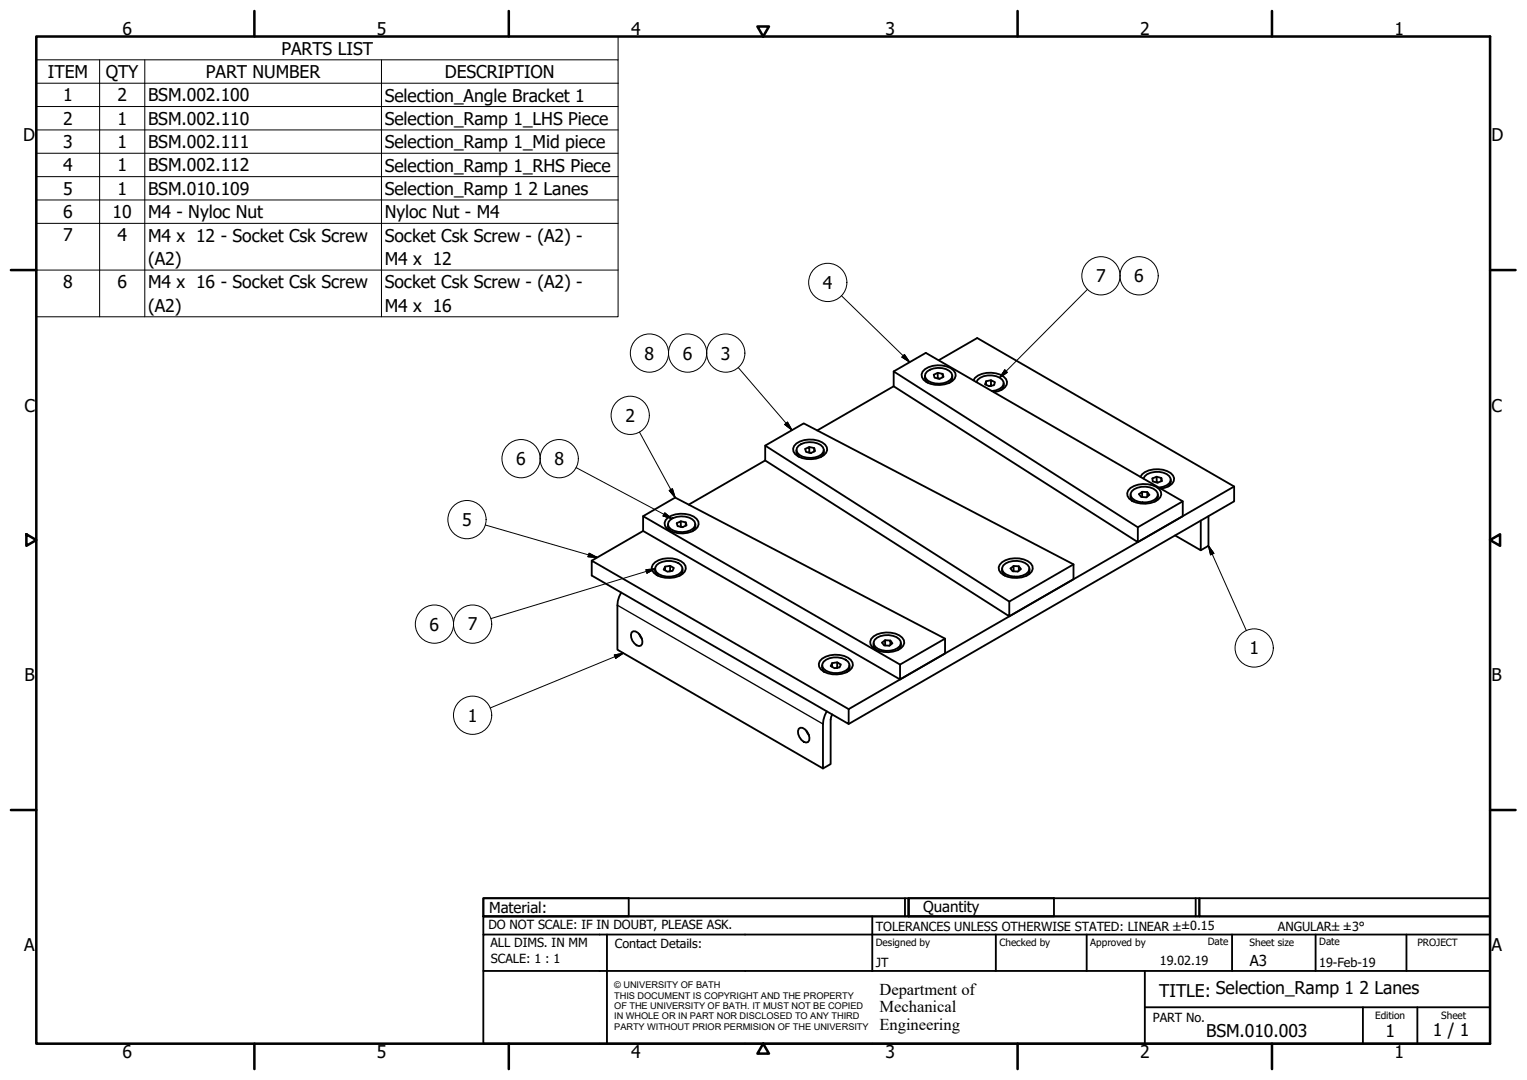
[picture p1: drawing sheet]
<svg xmlns="http://www.w3.org/2000/svg" width="420mm" height="297mm" viewBox="0 0 420 297" stroke-linecap="round" stroke-linejoin="round" font-family="sans-serif">
<!-- layer: Visible (ISO) -->
<g fill="none" stroke="#000" stroke-width=".51">
<path d="M258.3 99.1l10.6-6.1 70.7 40.8v4.1l-106.1 61.2M245.9 102.2l8.8-5.1 70.7 40.8v4.1l-12.3 7.1M245.9 106.2l67.2 42.9v-4.1l12.3-7.1M245.9 106.2v-4l67.2 42.8M245.9 106.2l-21 12.2M254.5 101.5a6.8 6.8 0 0 1 7.9 .4 1.82 1.82 0 0 1-.4 2.9 6.9 6.9 0 0 1-7.9-.3 1.84 1.84 0 0 1 .4-3zM254.5 103.4a1.82 1.82 0 0 0 .8 1.9M255.1 102.2a5.3 5.3 0 0 1 6.7 .4 1.66 1.66 0 0 1-1.2 2.4 5.2 5.2 0 0 1-5.8-.9l-.3-.6 .1-.7zM258 102.5l1.4 .3v1M258 104l-.1 .1M258 104l.5 .2M259.4 102.8l.2 .9-1.1 .5-1.3-.3-.3-.8 1.1-.6v1.5"/>
<path d="M262 103.4a1.82 1.82 0 0 1-.8 1.9M267.8 104.6a5.7 5.7 0 0 1 6.3-1.9 3.5 3.5 0 0 1 3 2.3 2.81 2.81 0 0 1-2.4 2.6l-1.2 .3M268.7 105.1a4.5 4.5 0 0 1 5.4-1.6 2.16 2.16 0 0 1 2 2.3 3.5 3.5 0 0 1-3.2 1.8M271.3 104.9l-.2 .8 1.1 .5 1.3-.3 .3-.8-1.1-.5v1.4M272.7 104.6l-1.4 .3v.9M272.7 106l.1 .1M272.7 106l-.5 .2M276.2 105.4a1.88 1.88 0 0 1-.8 1.9M210.5 126.6v-4l10.6-6.2 74.3 38.8v4.1l-17.7 10.2M210.5 126.6l67.2 42.9v-4.1l17.7-10.2M210.5 126.6l-21 12.2M210.5 122.6l67.2 42.8"/>
<path d="M219.1 122a6.9 6.9 0 0 1 7.9 .3 1.82 1.82 0 0 1-.3 2.9 6.9 6.9 0 0 1-7.9-.3 1.85 1.85 0 0 1 .3-2.9zM219.1 123.8a1.88 1.88 0 0 0 .9 1.9M219.7 122.6a5.3 5.3 0 0 1 6.7 .4 1.7 1.7 0 0 1-1.1 2.5 5.3 5.3 0 0 1-5.9-.9l-.2-.7 .1-.7zM222.7 124.4v-1.5l-1.1 .6 .2 .8 1.3 .3M222.7 122.9l1.3 .3v1M222.7 124.4l-.1 .1M222.7 124.4l.5 .2M224 123.2l.3 .9-1.2 .5M226.7 123.8a1.82 1.82 0 0 1-.8 1.9M311.1 134.2a6.9 6.9 0 0 1 7.9 .3 1.82 1.82 0 0 1-.4 3 6.9 6.9 0 0 1-7.9-.4 1.87 1.87 0 0 1 .4-2.9zM311.1 136a1.91 1.91 0 0 0 .8 2M311.4 135.1a5.2 5.2 0 0 1 6.7-.2 1.52 1.52 0 0 1-.5 2.6 5.6 5.6 0 0 1-6-.4l-.5-.6v-.7z"/>
<path d="M313.8 131.2a5.6 5.6 0 0 1 6.2-2 3.5 3.5 0 0 1 3.1 2.4 2.76 2.76 0 0 1-2.4 2.5l-1.3 .3M314.3 135.3h1.4v1.3M314.6 131.6a3.2 3.2 0 0 1 3.2-1.8 4.2 4.2 0 0 1 4.3 1.8 2.16 2.16 0 0 1-2.1 2.3l-1.1 .2M315.7 135.3l.6 .8-.9 .7-1.4-.1-.6-.8 .9-.6v1.4M318.3 131.1l1.3 .4v.8M318.3 132.6l-.2 .1M318.3 132.6l.3 .1M318.6 136a1.82 1.82 0 0 1-.8 2M319.6 131.5l.1 .8-1.2 .5-1.3-.4-.1-.8 1.2-.5v1.5M322.1 131.9a1.82 1.82 0 0 1-.8 2M339.6 133.8l-106.1 61.2v4.1l-70.7-40.8v-4.1l70.7 40.8M177 146v-4l8.8-5.2 74.2 38.8v4.1l-12.4 7.2"/>
<path d="M177 146l70.6 40.9v-4.1l12.4-7.2M177 146l-14.2 8.2M177 142l70.6 40.8M180.3 154.6a6.9 6.9 0 0 1 7.9 .3 1.85 1.85 0 0 1-.4 3 6.9 6.9 0 0 1-7.9-.3 1.82 1.82 0 0 1 .4-3zM180.3 156.4a1.82 1.82 0 0 0 .8 2M180.7 155.4a5.4 5.4 0 0 1 6.7 0 1.56 1.56 0 0 1-.7 2.6 5.5 5.5 0 0 1-6-.6l-.4-.6v-.7zM183 155.8l-.4 .8 1 .6 1.4-.2 .4-.8-1-.6v1.5M183.8 142.4a6.9 6.9 0 0 1 7.9 .3 1.85 1.85 0 0 1-.4 2.9 6.9 6.9 0 0 1-7.9-.3 1.82 1.82 0 0 1 .4-2.9zM183.8 144.2a1.83 1.83 0 0 0 .8 1.9M184.4 143a5.3 5.3 0 0 1 6.7 .4 1.7 1.7 0 0 1-1.2 2.5 5.3 5.3 0 0 1-5.9-.9l-.2-.7 .1-.7zM184.4 155.6l-1.4 .2v1.1M184.4 157.1h.1"/>
<path d="M184.4 157.1h-.2M187.3 144.8v-1.4l-1.1 .5 .2 .8 1.4 .3M187.3 143.4l1.4 .3v.9M187.3 144.8l-.1 .1M187.3 144.8l.5 .2M187.8 156.4a1.91 1.91 0 0 1-.8 2M188.7 143.7l.2 .8-1.1 .5M191.3 144.2a1.92 1.92 0 0 1-.8 1.9M275.7 154.6a6.9 6.9 0 0 1 7.9 .3 1.85 1.85 0 0 1-.3 3 6.9 6.9 0 0 1-7.9-.3 1.82 1.82 0 0 1 .3-3zM275.7 156.4a1.82 1.82 0 0 0 .8 2M276 155.5a5.3 5.3 0 0 1 6.7-.2 1.52 1.52 0 0 1-.4 2.6 5.6 5.6 0 0 1-6.1-.4l-.4-.6-.1-.7zM278.9 155.7l1.4 .1v1.2"/>
<path d="M280.3 155.8l.6 .7-.8 .7-1.5-.1-.6-.8 .9-.6v1.4M283.3 156.4a1.88 1.88 0 0 1-.9 2M330.4 143.2v8.1l-7.1-4M332.5 142v8.1l-2.1 1.2M170.9 163l-.9 2.3-.1 1.2v12.2l56.5 32.7M173.8 173.9l.4-.3a2.96 2.96 0 0 1 2.5 3.5l-.3 .5a1.95 1.95 0 0 1-2.4-1.4l-.3-.9zM175.9 174.4l.7 1.3M240.4 175a6.8 6.8 0 0 1 7.8 .4 1.82 1.82 0 0 1-.3 2.9 6.8 6.8 0 0 1-7.9-.3 1.82 1.82 0 0 1 .4-3zM240.4 176.8a1.83 1.83 0 0 0 .8 2M240.7 175.9a5.3 5.3 0 0 1 6.7-.1 1.53 1.53 0 0 1-.5 2.5 5.5 5.5 0 0 1-6-.4l-.5-.6v-.7zM243.5 176.1l1.5 .1v1.2M245 176.2l.6 .7-.9 .7-1.4-.1-.6-.8 .8-.6v1.4"/>
<path d="M247.9 176.8a1.83 1.83 0 0 1-.8 2M226.2 183a1.88 1.88 0 0 0 .8 1.9M226.2 181.2a6.8 6.8 0 0 1 7.9 .3 1.82 1.82 0 0 1-.4 2.9 6.9 6.9 0 0 1-7.9-.3 1.86 1.86 0 0 1 .4-2.9zM226.6 182a5.3 5.3 0 0 1 6.7 0 1.56 1.56 0 0 1-.7 2.5 5.5 5.5 0 0 1-6-.6l-.3-.6v-.7zM227.5 195.6l-.9 2.4-.2 1.1v12.3l2.2-1.3v-12.2l.4-1.4M229 182.4l-.4 .8 1 .6 1.4-.2 .4-.8-1-.6v1.4M230.4 182.2l-1.4 .2v1M230.4 183.6h.1M230.4 183.6l-.2 .1M233.7 183a1.82 1.82 0 0 1-.8 1.9M219.8 200.5l.4-.3a2.73 2.73 0 0 1 2.1 3.9 2 2 0 0 1-2.3-1.4l-.4-.8v-.8zM221.8 200.9l.8 1.3"/>
</g>
<!-- layer: Visible Narrow (ISO) -->
<path d="M169.9 166.5l56.5 32.6" fill="none" stroke="#000" stroke-width=".36"/>
<!-- layer: Symbol (ISO) -->
<g fill="none" stroke="#000" stroke-width=".28">
<path d="M10 16.5v-6.5h160.1v6.5M10 16.5h160.1v6.4M10 16.5v70.6h160.1v-64.2M27.4 16.5v70.6M39.8 16.5v70.6M105 16.5v70.6M10 22.9h160.1M10 29.3h160.1M10 35.7h160.1M10 42.1h160.1M10 48.6h160.1M10 55h160.1"/>
<path d="M10 61.4h160.1M10 74.3h160.1M299.2 79.6l-24.1 24.3M231.5 81.3l18.8 18.3M248.9 97.5l1.4 2.1-2.1-1.4zM175.9 118.8l9.9 18M203.1 101.1l14.8 17.2M215.9 116.7l.8-.6 1.2 2.2zM276.5 101.7l.7 .7-2.1 1.5zM158.5 128.6l26.4 14M184.1 134.9l.9-.5 .8 2.4zM133.5 144.4l30.8 8.9"/>
<path d="M162.1 152.2l2.2 1.1-2.5-.2zM177.7 156.7l2.6-.3-2.3 1.2zM180.3 156.4l-45.3 13.7M182.9 141l2 1.6-2.4-.7zM332.5 150.1l1.5 2.1-.9 .4zM332.5 150.1l10.4 23.3M171.5 179.6l-36.6 15.1M169 180.1l2.5-.5-2.1 1.5z"/>
<circle cx="227.8" cy="77.7" r="5.3"/>
<circle cx="302.9" cy="75.9" r="5.3"/>
<circle cx="313.4" cy="75.9" r="5.3"/>
<circle cx="178.7" cy="97.1" r="5.3"/>
<circle cx="189.2" cy="97.1" r="5.3"/>
<circle cx="199.7" cy="97.1" r="5.3"/>
<circle cx="173.4" cy="114.2" r="5.3"/>
<circle cx="143.4" cy="126.1" r="5.3"/>
<circle cx="153.9" cy="126.1" r="5.3"/>
<circle cx="128.5" cy="142.9" r="5.3"/>
<circle cx="119.5" cy="171.7" r="5.3"/>
<circle cx="130" cy="171.7" r="5.3"/>
<circle cx="345.1" cy="178.2" r="5.3"/>
<circle cx="130" cy="196.7" r="5.3"/>
</g>
<!-- layer: Border (ISO) -->
<g fill="none" stroke="#000" stroke-width=".7">
<path d="M10 10h400v277h-400zM70 3v7M140 3v7M208.4 7.3h3.2l-1.6 2.7zM280 3v7M350 3v7M3 74.3h7M410 74.3h7M7.3 146.9l2.7 1.6-2.7 1.6zM410 148.5l2.7-1.6v3.2zM3 222.8h7M410 222.8h7"/>
<path d="M70 287v7M140 287v7M210 287l1.6 2.8h-3.2zM280 287v7M350 287v7"/>
</g>
<!-- layer: Title (ISO) -->
<g fill="none" stroke="#000" stroke-width=".51">
<path d="M133 247h40v5h-40zM133 247h117v5h-117zM133 257v-5h277v5M133 257h277v30h-277zM167 257v30M240 252v15M249 247v5M250 247h40v5h-40zM250 247h80v5h-80zM274 257v10M299 257v10M329 247v5"/>
<path d="M330 247h80v5h-80zM339 257v10M362 257v10M387 257v10M133 267h277M315 277h95M315 267v20M375 277v10M390 277v10"/>
</g>
<!-- layer: Symbol (ISO) -->
<g fill="#000" stroke="#000" stroke-width=".28">
<path d="M248.2 98.2l2.1 1.4zM248.9 97.5l1.4 2.1-2.1-1.4zM215.9 116.7l2 1.6zM215.9 116.7l.8-.6 1.2 2.2zM276.5 101.7l-1.4 2.2zM276.5 101.7l.7 .7-2.1 1.5zM184.1 134.9l1.7 1.9zM184.1 134.9l.9-.5 .8 2.4zM161.8 153.1l2.5 .2zM162.1 152.2l2.2 1.1-2.5-.2zM178 157.6l2.3-1.2zM177.7 156.7l2.6-.3-2.3 1.2z"/>
<path d="M182.5 141.9l2.4 .7zM182.9 141l2 1.6-2.4-.7zM332.5 150.1l1.5 2.1zM332.5 150.1l1.5 2.1-.9 .4zM169.4 181.1l2.1-1.5zM169 180.1l2.5-.5-2.1 1.5z"/>
</g>
<g font-size="4.8">
<text x="33.7" y="9.6">6</text>
<text x="103.7" y="9.6">5</text>
<text x="173.7" y="9.6">4</text>
<text x="243.7" y="9.6">3</text>
<text x="313.7" y="9.6">2</text>
<text x="383.7" y="9.6">1</text>
<text x="77.4" y="15">PARTS LIST</text>
<text x="13.2" y="21.4">ITEM</text>
<text x="29.1" y="21.5">QTY</text>
<text x="56.7" y="21.4">PART NUMBER</text>
<text x="122.4" y="21.5">DESCRIPTION</text>
<text x="17.4" y="27.9">1</text>
<text x="32.3" y="27.9">2</text>
<text x="40.7" y="27.9">BSM.002.100</text>
<text x="105.9" y="27.9">Selection_Angle Bracket 1</text>
<text x="17.4" y="34.3">2</text>
<text x="32.3" y="34.3">1</text>
<text x="40.7" y="34.3">BSM.002.110</text>
<text x="105.9" y="34.3">Selection_Ramp 1_LHS Piece</text>
<text x="6.3" y="38.9">D</text>
<text x="17.4" y="40.7">3</text>
<text x="32.3" y="40.7">1</text>
<text x="40.7" y="40.7">BSM.002.111</text>
<text x="105.9" y="40.8">Selection_Ramp 1_Mid piece</text>
<text x="410.4" y="38.9">D</text>
<text x="17.4" y="47.1">4</text>
<text x="32.3" y="47.1">1</text>
<text x="40.7" y="47.2">BSM.002.112</text>
<text x="105.9" y="47.2">Selection_Ramp 1_RHS Piece</text>
<text x="17.4" y="53.5">5</text>
<text x="32.3" y="53.6">1</text>
<text x="40.7" y="53.6">BSM.010.109</text>
<text x="105.9" y="53.6">Selection_Ramp 1</text>
<text x="145.4" y="53.6">2 Lanes</text>
<text x="17.4" y="60">6</text>
<text x="31" y="60">10</text>
<text x="40.7" y="60">M4 - Nyloc Nut</text>
<text x="105.9" y="60">Nyloc Nut - M4</text>
<text x="17.4" y="66.4">7</text>
<text x="32.3" y="66.4">4</text>
<text x="40.7" y="66.5">M4 x 12 - Socket Csk Screw</text>
<text x="105.9" y="66.5">Socket Csk Screw - (A2) -</text>
<text x="40.7" y="72.9">(A2)</text>
<text x="105.9" y="72.9">M4 x 12</text>
<text x="301.6" y="77.6">7</text>
<text x="312.1" y="77.6">6</text>
<text x="17.4" y="79.3">8</text>
<text x="32.3" y="79.3">6</text>
<text x="40.7" y="79.3">M4 x 16 - Socket Csk Screw</text>
<text x="105.9" y="79.3">Socket Csk Screw - (A2) -</text>
<text x="226.4" y="79.4">4</text>
<text x="40.7" y="85.7">(A2)</text>
<text x="105.9" y="85.7">M4 x 16</text>
<text x="177.4" y="98.9">8</text>
<text x="187.9" y="98.9">6</text>
<text x="198.4" y="98.9">3</text>
<text x="6.7" y="113.2">C</text>
<text x="410.4" y="113.2">C</text>
<text x="172.1" y="116">2</text>
<text x="142" y="127.9">6</text>
<text x="152.5" y="127.9">8</text>
<text x="127.2" y="144.7">5</text>
<text x="118.2" y="173.4">6</text>
<text x="128.7" y="173.4">7</text>
<text x="343.8" y="180">1</text>
<text x="6.8" y="187.4">B</text>
<text x="410.4" y="187.4">B</text>
<text x="128.7" y="198.5">1</text>
<text x="6.7" y="261.7">A</text>
<text x="410.4" y="261.7">A</text>
<text x="319" y="274.2">TITLE: Selection_Ramp 1</text>
<text x="374.1" y="273.4">2 Lanes</text>
<text x="331.9" y="285.3">BSM.010.003</text>
<text x="381.2" y="285.3">1</text>
<text x="394.2" y="285">1 / 1</text>
<text x="33.7" y="291">6</text>
<text x="103.7" y="290.9">5</text>
<text x="173.7" y="290.9">4</text>
<text x="243.7" y="291">3</text>
<text x="313.7" y="291">2</text>
<text x="383.7" y="290.9">1</text>
</g>
<g font-size="4.6">
<text x="242" y="273.7">Department of</text>
<text x="242" y="278.4">Mechanical</text>
<text x="242" y="283.2">Engineering</text>
</g>
<g font-size="4.1">
<text x="134.6" y="251.1">Material:</text>
<text x="254" y="250.8">Quantity</text>
<text x="343.9" y="265.6">A3</text>
</g>
<g font-size="3.5">
<text x="134.4" y="255.6">DO NOT SCALE: IF IN DOUBT, PLEASE ASK.</text>
<text x="241" y="256">TOLERANCES UNLESS OTHERWISE STATED: LINEAR ±±0.15</text>
<text x="351.6" y="256">ANGULAR±±3°</text>
<text x="134.9" y="260.6">ALL DIMS. IN MM</text>
<text x="169.2" y="260.6">Contact Details:</text>
<text x="135.1" y="264.8">SCALE: 1 : 1</text>
<text x="241" y="266">JT</text>
<text x="319.2" y="265.5">19.02.19</text>
<text x="363" y="266">19-Feb-19</text>
<text x="317.2" y="281.2">PART No.</text>
</g>
<g font-size="2.8">
<text x="241" y="260.1">Designed by</text>
<text x="275" y="260.1">Checked by</text>
<text x="300" y="260.1">Approved by</text>
<text x="332.3" y="260">Date</text>
<text x="343.8" y="260.1">Sheet size</text>
<text x="363" y="260">Date</text>
<text x="390" y="260.1">PROJECT</text>
<text x="378.4" y="280.1">Edition</text>
<text x="396.6" y="280.1">Sheet</text>
</g>
<g font-size="2.5">
<text x="169" y="271.9">© UNIVERSITY OF BATH</text>
<text x="169" y="274.7">THIS DOCUMENT IS COPYRIGHT AND THE PROPERTY</text>
<text x="169" y="277.5">OF THE UNIVERSITY OF BATH. IT MUST NOT BE COPIED</text>
<text x="169" y="280.4">IN WHOLE OR IN PART NOR DISCLOSED TO ANY THIRD</text>
<text x="169" y="283.2">PARTY WITHOUT PRIOR PERMISION OF THE UNIVERSITY</text>
</g>
</svg>
